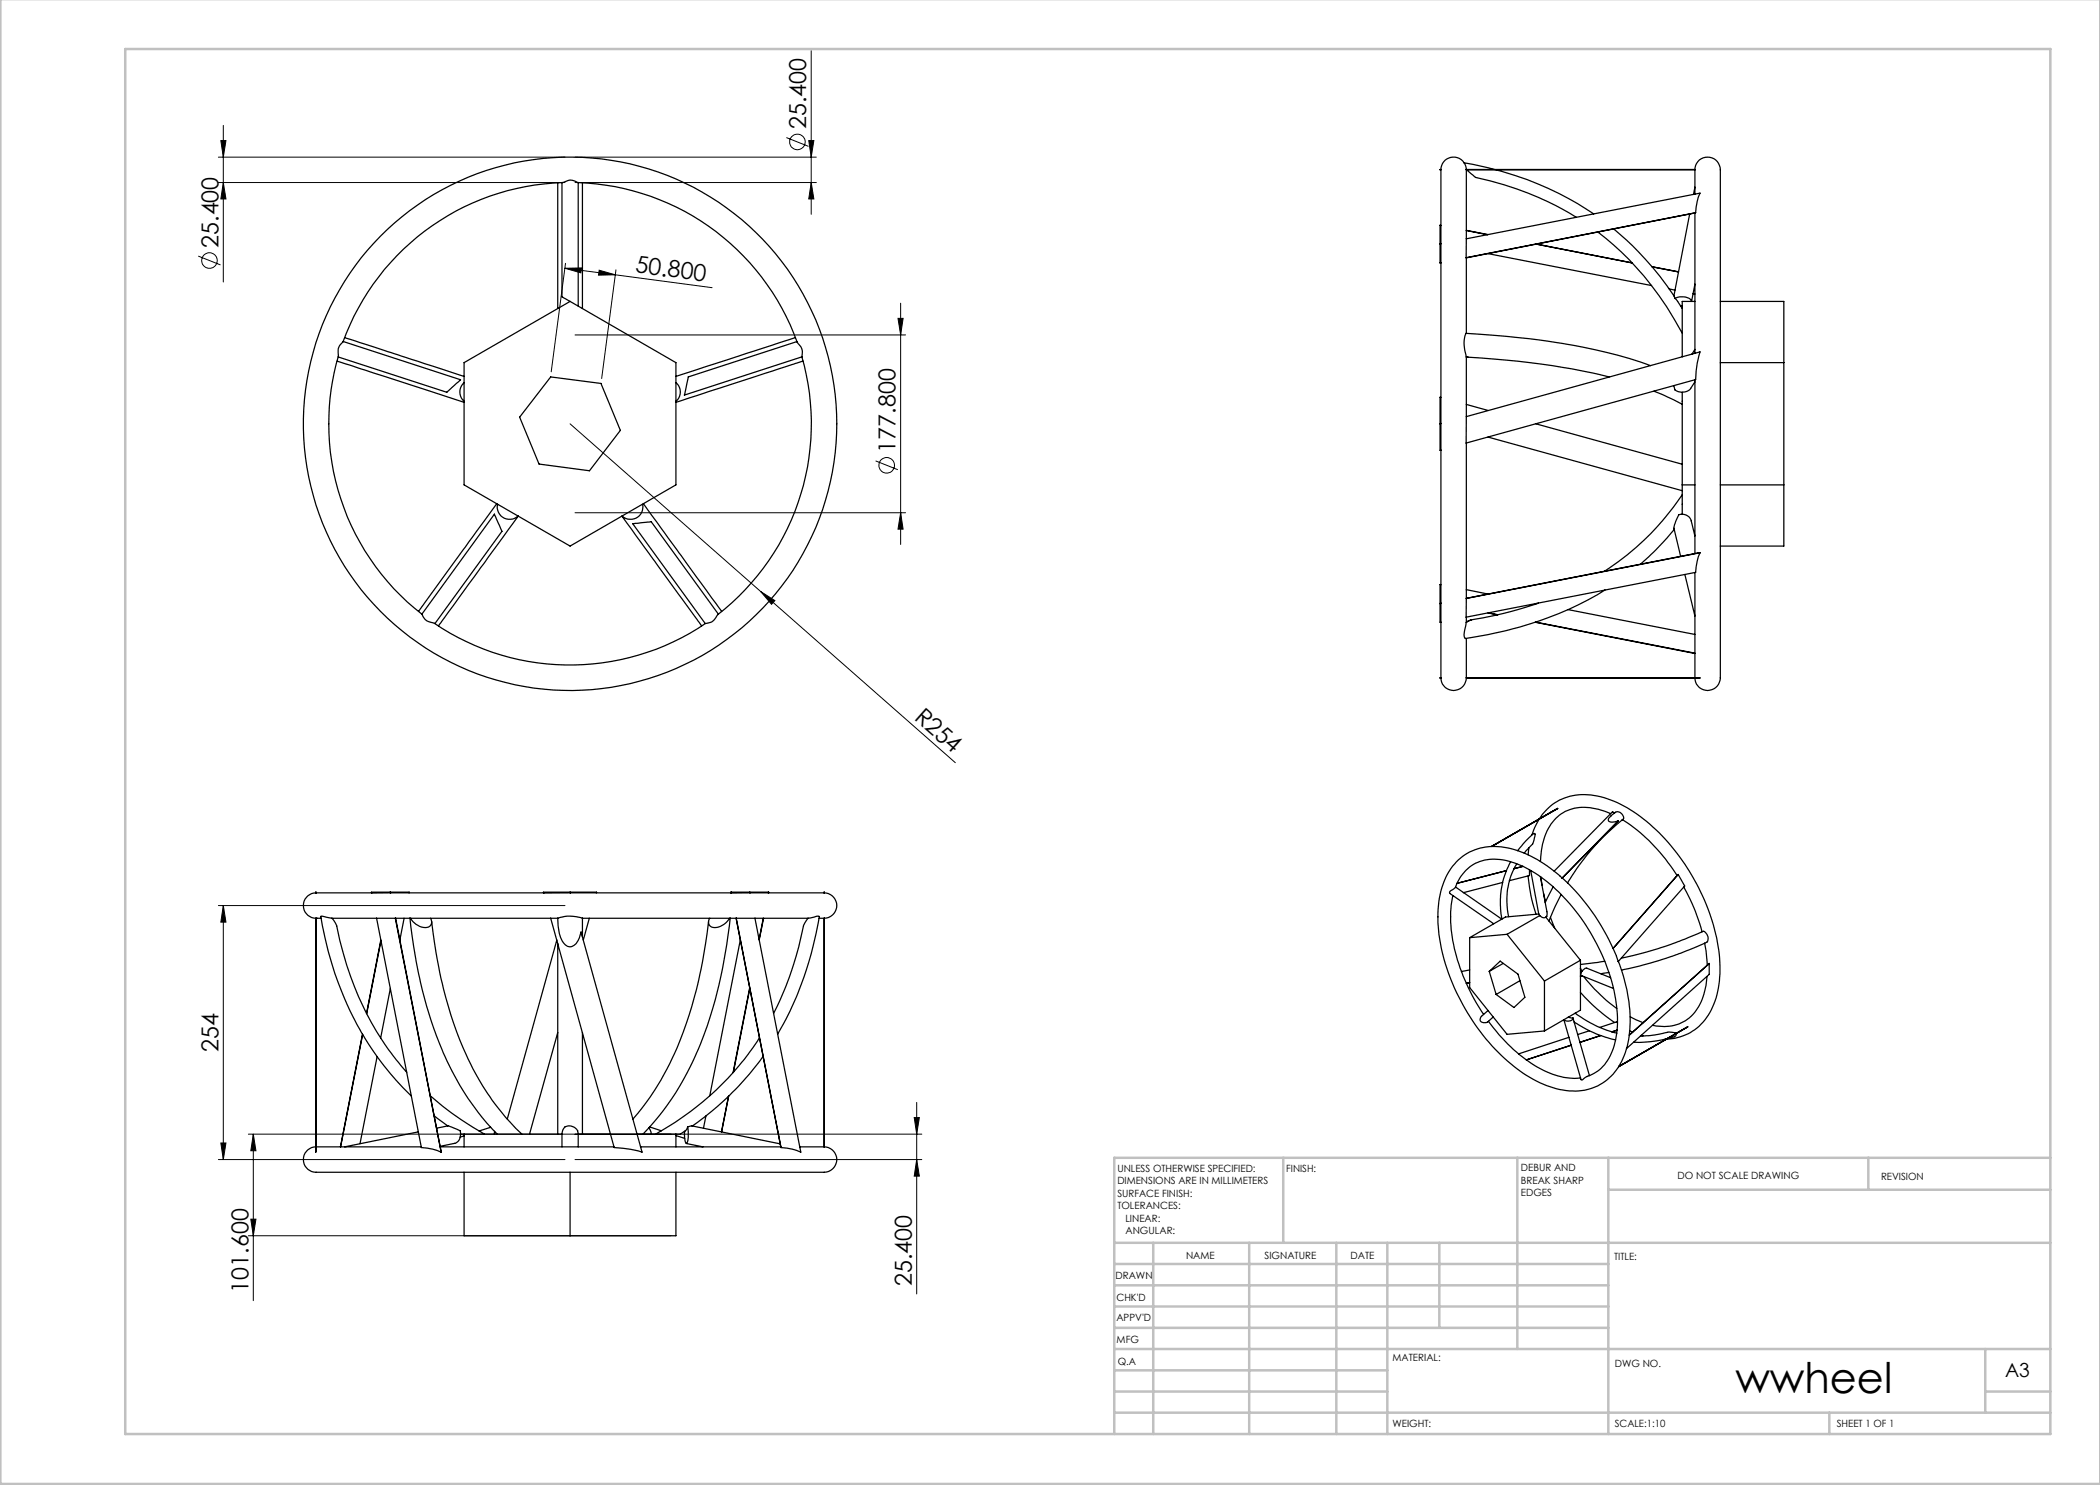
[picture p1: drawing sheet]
<svg xmlns="http://www.w3.org/2000/svg" width="420mm" height="297mm" viewBox="0 0 420 297" stroke-linecap="round" stroke-linejoin="round" font-family="sans-serif">
<g fill="none" stroke="#000" stroke-width=".2">
<path d="M162.2 10.2v32.7M43.7 36.5h69.3M43.7 31.4h69.3M44.2 28.1h1l-.5 3.3zM44.7 36.5l.5 3.3h-1zM44.7 25.1v31.3M115 36.5h48.3M115 31.4h48.3M157.3 27.5l4.4 1.8M161.7 28.1h1.1l-.6 3.3zM162.2 36.5l.6 3.3h-1.1zM39.7 51.2l4.4 1.8"/>
<path d="M113 53.7l3.3-.1-.1 1zM113 53.7l10 1.3M113.1 52.7l-2.9 21.7M119.8 54l3.2 1h-3.3zM123 55l19.4 2.5M123.2 54l-2.9 21.7M115 67h66.1M179.6 63.7h1l-.5 3.3zM180.1 60.6v48.3M114 84.8l38.2 33.5M175.1 92.2l4.5 1.7M115 102.5h66.1"/>
<path d="M152.2 118.3l2.8 1.8-.7 .8zM152.2 118.3l38.9 34.2M180.1 102.5l.5 3.3h-1zM43.7 181.1h69.3M44.7 181.1l.5 3.3h-1zM44.7 181.1v50.8M43.7 231.9h69.3M44.2 228.6h1l-.5 3.3zM49.7 226.8h134.7M50.7 226.8l.5 3.3h-1zM50.7 226.8v33.3M115 231.9h69.4"/>
<path d="M182.8 223.5h1.1l-.6 3.3zM183.3 231.9l.6 3.3h-1.1zM183.3 220.5v38.3M49.7 247.2h84.5M50.2 243.8h1l-.5 3.4z"/>
<circle cx="159.5" cy="28.4" r="1.55"/>
<circle cx="41.9" cy="52.1" r="1.56"/>
<circle cx="177.3" cy="93.1" r="1.55"/>
</g>
<g fill="none" stroke="#c0c0c0" stroke-width=".5">
<path d="M.1 -.1v296.9h419.9M25 9.8h385.1v277h-385.1zM256.6 231.6v17M303.5 231.6v38.2M321.7 231.6v55.2M321.7 237.9h88.4M373.7 231.6v6.3M410.1 231.6h-187.3v55.2M222.8 248.6h187.3M222.8 257.1h98.9M222.8 252.8h98.9M230.6 248.6v38.2"/>
<path d="M249.8 248.6v38.2M267.3 248.6v38.2M277.5 248.6v38.2M287.9 248.6v17M222.8 265.6h98.9M222.8 261.3h98.9M222.8 278.3h54.7M222.8 274.1h54.7M222.8 269.8h187.3M397.1 278.3h13M397.1 269.8v12.7M222.8 282.5h187.3"/>
<path d="M365.9 282.5v4.3"/>
</g>
<g fill="#000">
<path d="M152.2 118.3l2.8 1.8-.7 .8z"/>
<path d="M44.2 28.1h1l-.5 3.3zM44.7 36.5l.5 3.3h-1zM44.7 181.1l.5 3.3h-1zM44.2 228.6h1l-.5 3.3zM182.8 223.5h1.1l-.6 3.3zM183.3 231.9l.6 3.3h-1.1zM50.7 226.8l.5 3.3h-1zM50.2 243.8h1l-.5 3.4z"/>
<path d="M162.2 36.5l.6 3.3h-1.1zM161.7 28.1h1.1l-.6 3.3zM180.1 102.5l.5 3.3h-1zM179.6 63.7h1l-.5 3.3z"/>
<path d="M119.8 54l3.2 1h-3.3zM113 53.7l3.3-.1-.1 1z"/>
</g>
<g fill="none" stroke="#000" stroke-width=".25">
<path d="M111.5 36.6v25.1M112.4 36.5v22.9l1.6 .9M115.6 36.5v24.7M116.5 36.6v25.1M292.8 32.6a2.51 2.51 0 0 0-2.8-1.1 2.51 2.51 0 0 0-1.8 2.4h-.2l.2 .1v14.8M292.8 32.6l6.1 1.3M292.8 32.6l.3 .5 .2 .8M293.2 33.9l.1 .1M293.2 33.9h45.8M293.3 34v13.8M293.3 34h45.7M293.3 34l1.7 1.4a64.7 64.7 0 0 1 20.3 8.1"/>
<path d="M299.2 34a63 63 0 0 1 19.5 8.8M339 34a2.57 2.57 0 0 1 2.8-2.5 2.57 2.57 0 0 1 2.3 3v94.3a46.9 46.9 0 0 1-.2 7.6 2.53 2.53 0 0 1-2.8 1.6 2.53 2.53 0 0 1-2.1-2.4M339 34v4.8M339 37.4l-.3 1.5M79.4 51.1a48.6 48.6 0 0 1 33.4-14.7 2.5 2.5 0 0 1 2.8 .1 48.5 48.5 0 0 1 44 32.2 2.45 2.45 0 0 1 .8 2.7 48.5 48.5 0 0 1-17 51.7 2.39 2.39 0 0 1-2.3 1.6 48.5 48.5 0 0 1-54.5-.1 2.38 2.38 0 0 1-2.2-1.8 48.5 48.5 0 0 1-16.7-51.8 2.55 2.55 0 0 1 .9-2.7 48.6 48.6 0 0 1 10.8-17.2zM288 45.1h.2l-.2-.1v7.6h.2M288 52.5h.2M288.2 52.6v32.1M288.2 48.8v3.7M288.2 52.5v.1M288.2 48.8h-.2M293.2 51.5l.1 .1"/>
<path d="M293.3 51.6v15.1M293.3 47.8l-.1 3.7M293.3 46.1l4.2 .9M293.3 46.1l4.3 .8M297.6 50.7l32.7 6.4M307.2 48.8l19.2 3.8M319.5 46.4a60.8 60.8 0 0 1 16.9 20.2M322.7 45.8a61.4 61.4 0 0 1 12.1 13.4M330.4 53.3l5.3 1.1M330.4 53.4l5.3 1M333.8 57.8l1.2 .2M334.8 59.2l.2 .5"/>
<path d="M335 59.7l1.4 2M337.9 42.8l-3.1 16.4M338.6 58.7l.4 .1M339 42.6v28.1M339 56.8l-.7 3.5a2.37 2.37 0 0 0-3-.8l-.3 .2M339.1 42.5a10.7 10.7 0 0 1 .9-3.9l-46.7 9.2M339.1 42.5v.1M339.1 42.5l-45.9 9M67.5 72.2l25.3 8.3M68.6 68.3l23.5 7.6-2.7 2.6-21.7-7.1M69 67.5l23.8 7.8M92.8 76.5a2.49 2.49 0 0 0 0 3.8"/>
<path d="M92.8 72.5l21.2-12.2 21.2 12.2v24.5l-21.2 12.2-21.2-12.2zM110.1 75.4l10.1 1.3 3.9 9.4-6.2 8.1-10.1-1.4-3.9-9.4zM135.2 76.5a2.42 2.42 0 0 1 0 3.8M159.1 67.5l-23.9 7.8M159.3 68.3l-21.6 7.1-.8 3.6 23.5-7.6M160.6 72.2l-25.4 8.3M288.2 79.5l-.2-.1v10.7l.2-.1M293.2 66.7a145.4 145.4 0 0 1 32.7 5l4.2 1.4M293.2 66.7a6.4 6.4 0 0 0 .1 4.7M293.3 71.4v11.9M293.3 71.4h.3zM293.5 71.4a148.2 148.2 0 0 1 28.3 4"/>
<path d="M330.8 78.2l1.7 .7 3.9 2M336.1 61.2h.3M336.4 78.5v24.3M339 75.9v34.8M339 76.4l-.9 1.3a2.34 2.34 0 0 1-3.1 .2l-.2-.8M339 69.9l-.6 .9M339 60.3h-2.6v11.1M344.1 60.3h12.7v48.9h-12.7M344.1 72.5h12.7M288.2 90v30.6M288.2 84.7v5.3M288.2 84.7l-.2 .1"/>
<path d="M293.3 88.6v31M293.3 83.3l46.7-12.9a19 19 0 0 0-.9 5.5l-45.9 12.7zM293.3 80.9l4.3 1.2M297.6 87.4l38.8 10.7M307.2 84.8l29.2 8M336.4 99a53.8 53.8 0 0 1-15.5 15.3M336.4 97h2.6M344.1 97h12.7M99.3 100.7l-15.6 21.6M99.5 100.9a2.47 2.47 0 0 0 1.2 2.6 2.47 2.47 0 0 0 2.9-.3M103.6 103.2l-15.9 22M128.5 100.9a2.49 2.49 0 0 1-1.2 2.7 2.49 2.49 0 0 1-2.9-.4l15.9 22"/>
<path d="M128.7 100.7l15.6 21.6M288.2 116.9h-.2v7.6l.2-.1v-3.7M293.3 119.7l-.1 3.7M293.3 117.9l4.3 .9M321 118a73.6 73.6 0 0 1-27.9 9.7M334.9 105.9l-3.7 4.1-3.1 2.9M337 114.9l2 8.3M338.2 104.2a1.89 1.89 0 0 0-2.4-1.3l-.7 1.4-.3 1.4 1.3 5.6M338.2 104.2l.8 3M339 114.5v21.1M340 110.6a10.7 10.7 0 0 0-.9 3.9l-45.9 8.9M340 110.6l-46.7 9.1"/>
<path d="M84.3 122.9l14.6-20.1 1.5 3.5-13.4 18.4M143.7 122.8l-13.5-18.5-3.7 .4 14.5 20M288 135.6h.2zM288.2 135.6a2.54 2.54 0 0 0 2.5 2.5 2.54 2.54 0 0 0 2.6-2.5h46.7h-46.7M288.2 124.5v11.1M288.2 120.6v.1M288.2 120.6l-.2 .1h.2M293.3 127.7v7.8M293.3 123.4v1.1M293.3 124.5l-.1 .3a4.3 4.3 0 0 0-.2 2.8l.1 .1M293.3 135.5v.1M297.6 122.6l1.9 .4"/>
<path d="M297.7 122.6l1.9 .3M307.1 124.5l31.9 6.2M307.1 124.4l31.9 6.2M307.3 120.7h.1M307.7 120.6a84 84 0 0 1-13.8 3.5l-.6 .4M313.6 121.9l25.4 5M63.1 178.4l.1 .2zM63.2 178.6a2.54 2.54 0 0 0-2.5 2.5 2.54 2.54 0 0 0 2.4 2.6v46.7l.1-46.7M63.2 178.6h11.1M78 178.4l.1 .2M78.1 178.6h-3.8v-.2h7.5v.2M78.1 178.6h.1"/>
<path d="M78.1 178.6h30.7M78.1 178.4v.2M114 178.4l.1 .2M114.1 178.6h32.1M114.1 178.6h-5.3l-.1-.2h10.6v.2M146.2 178.6h.1M146.2 178.6v-.2h7.5v.2M146.2 178.4l.1 .2M150 178.4v.2M150 178.6h14.8l.1-.2v.2M150 178.6h-3.7M153.7 178.4l-.1 .2"/>
<path d="M164.9 178.6a2.54 2.54 0 0 1 2.5 2.5 2.54 2.54 0 0 1-2.5 2.6M290.1 178.7l-.2-.1a1.86 1.86 0 0 1 1.1-1.1 8.1 8.1 0 0 1 10.1-5.4 23.9 23.9 0 0 1 11.8 7.5 38.9 38.9 0 0 1 10.6 23.8 13.6 13.6 0 0 1-3.2 10.2l-1.6 1.1-1.3 .6M290.1 178.7l8.6 6M290.6 179.1a26.8 26.8 0 0 0 1.7 15.3 40.6 40.6 0 0 0 4.4 8.5M298.3 169.3l13.2-7.6zM300.5 176.5l-7.8 2M301.3 174.1l-9.9 2.6M302.1 172.4a17.3 17.3 0 0 0-1.7 11.4l-9.3-6.4M303.4 172.8a14.5 14.5 0 0 0-1.7 10.5M303.5 170.1l2.4-2.7 .8-.7 .3 .1-.5 2-1.7 1.8M304.6 173.3l-1.8 .4 1.8-.4M305.6 175.2l.1 .6a31.4 31.4 0 0 0 1.5 7"/>
<path d="M305.8 169.5l-.2 1.5M305.9 174v1.1l-4 1M306.1 174.1l1.6 8.6 .2 .4M307.8 163.8l-.8 1.7-.6 1.5M307.9 163.8a10.6 10.6 0 0 1 12.2-4.5 28 28 0 0 1 13.6 9.2 41.5 41.5 0 0 1 10.3 23.9 16.7 16.7 0 0 1-3.4 12 9.9 9.9 0 0 1-7.3 3.4M308.1 175.4l1.3 6.9M308.2 175.4l.2 1.6M308.7 178.7l.4 1.7M310.6 177.4l-1.6 3.1M311.5 161.7l-13.2 7.6M312 175.2a21.5 21.5 0 0 0-13-5.9 10.6 10.6 0 0 0-10.7 8.4 26.9 26.9 0 0 0 .8 15.1 41.3 41.3 0 0 0 16.9 22.7 15.3 15.3 0 0 0 12 2.3 11.4 11.4 0 0 0 7.6-9.1 29.9 29.9 0 0 0-1.9-16.4M312 175.2l.4 .4"/>
<path d="M312.2 178.9l-2.4 5.3M312.4 175.6h.1M322.1 162.7a10.8 10.8 0 0 0-9-.4 9.9 9.9 0 0 0-4.8 7.7l-.2 2.3M322.9 162.6l-.4-.3-11.7 11.9M323.7 164.1a1.94 1.94 0 0 1-2 .1l.1-.7 1.3-1a1.17 1.17 0 0 1 1.5 1.3 46.9 46.9 0 0 0-11.1 12.8M323.7 164.1l-11.3 11.5M323.7 164.1l-11.2 11.5M324.5 163.9a36.1 36.1 0 0 1 10.9 11.2M335.6 174.9h.1M335.6 174.9l1.3 2.3-13.3 15.1a42.3 42.3 0 0 0-11.1-16.7M335.6 174.9l-13 14.8M336.8 177.4l.1 .2a36.7 36.7 0 0 1 3.5 8.7"/>
<path d="M63.2 183.7h.1M63.2 183.7h1M66.4 183.7h8.9M66.4 183.7l.8 1.2a63.5 63.5 0 0 0 12 27l2.2 2.6M66.4 183.7l-2.2-.5a62.7 62.7 0 0 0 18.1 36M75.3 183.7l9 45.8a10.2 10.2 0 0 1 3.9 .9M75.3 183.7h3.8M76.2 188l-2.9 14.7M76.2 188.1l-2.9 14.6M78.1 197.7l-2 9.9M79.1 183.7l9.1 46.7M79.2 183.7h30.9"/>
<path d="M80.8 183.7l-.8 4.3M82 183.6a87.8 87.8 0 0 0 8.3 30.5 50.5 50.5 0 0 0 9.1 12.7M82.1 183.7a3.1 3.1 0 0 0 3.8 1.6l.4-.7-.2-.9M86.3 184.3a84 84 0 0 0 8.9 30.5 46.8 46.8 0 0 0 9.2 12M110.1 183.7l12.7 45.8a20.4 20.4 0 0 1 5.6 .9l-12.2-44a3.7 3.7 0 0 1-1.9 2.9 2.19 2.19 0 0 1-2.2-1.8l-.5-2.3-.1-1.5M110.1 183.7h1.4M111.4 188l-9.9 35.8M111.5 188.7v38.1M111.5 183.7a7.4 7.4 0 0 1 5 0M116.5 183.7h30.7M116.5 183.7v3.6M117.9 183.7l-1.2 4.3"/>
<path d="M141.7 184.3a86.4 86.4 0 0 1-8.3 29.4 47.5 47.5 0 0 1-6.8 10.1M141.9 183.7a1.2 1.2 0 0 0 0 1.4 1.2 1.2 0 0 0 1.4 .4 3.8 3.8 0 0 0 2.6-1.8M146 183.6a90.3 90.3 0 0 1-7.9 29.7 52.3 52.3 0 0 1-9.5 13.5M147.2 183.7h3.8M147.2 183.7l9 45.8M148.1 188l-6.1 31.1M149.9 197.6l-3.3 16.9M150 197.7l-3.3 16.8M151 183.7h10.6M151 183.7l9.2 46.7a10.2 10.2 0 0 0-4-.9M152.6 183.7l-.8 4.2M152.7 183.7l-.9 4.3"/>
<path d="M161.6 183.7l1.8-.5 .4 .1a68 68 0 0 1-8.3 23.5M161.6 183.7l-.8 1.2a69.2 69.2 0 0 1-6.1 17.8M163.8 183.7h1M164.8 183.7h.1M164.8 183.7v45.7M164.9 183.7v45.7M293.9 187.5v10l7.5 9.4 7.5-.7M293.9 194l-1.6 .3M293.9 196.5l-.6 .2M297.9 194.3l2.1-2.1 3.6 2.6 1.4 4.7-2.2 2-3.6-2.6M297.9 194.3l1.3 4.6M300.6 192.7l-2.7 1.6"/>
<path d="M301.4 186.9l-7.5 .6M301.4 186.9l7.5 9.3M304 196.1l-4.8 2.8M307.8 182.8l-6.7 .6-7.2 4.1M307.9 183.1a1.01 1.01 0 0 0 1.3 .3M307.9 183.1l-6.5 3.8M308.9 196.2v10M309.2 183.4l6.9 8.6M309.4 182.4v.9l-.2 .1M310.1 183.5l.8 2.1M316.1 198.5l.3 .3a34.9 34.9 0 0 0 6.5 5.7M316.1 193.7l.3 .6"/>
<path d="M316.1 192l-7.2 4.2M316.1 192v10l-7.2 4.2M316.2 195.1l-.1 .1h.3M316.7 195.3a34.9 34.9 0 0 0 6.7 6.4M321 192.3l-4.9 .6M321.8 194.5l-1.7 .2M322.1 195.5l-4.7-1.9-.5 .2a1 1 0 0 0-.6 1.3l6.4 2.6M324.3 191.6a85.1 85.1 0 0 0 16.5-5.3 1.49 1.49 0 0 1 .5 2.2 79.2 79.2 0 0 1-17 5.5M340.9 188.6l.6 4.4M341.4 195.3a11.7 11.7 0 0 1-3.5 8.3 8.5 8.5 0 0 1-7.4 1.5M341.8 192.7v2.2l-16.5 14.8M341.8 192.7l-15.9 14.3"/>
<path d="M72.5 206.8l-4.4 22.6 4.4-22.5M75.4 211.3l-3.4 17.4M86 219.1l1 .9a58.7 58.7 0 0 0 9.9 6.8M111.5 206.5l-5.6 20.3M116.5 206.5v20.3M145.7 219.3l-1.4 7.1M145.7 219.2l-1.4 7.2M151.9 207.6a57.8 57.8 0 0 1-20.8 19.2M152.6 211.3a59 59 0 0 1-14.1 13.9M297.6 202.1l-1.3 1.2a.75 .75 0 0 0-.2 1 .75 .75 0 0 0 1 .2l.4-.1 1.1-1M297.7 204.3a28.9 28.9 0 0 0 13.3 10.7 11.5 11.5 0 0 0 5.1 .6M312.8 203.9l3.4 12.1 .3-.1 1-.6"/>
<path d="M313.6 203.4l1 .2M313.8 207.5l-10.1 3.3M314.3 209l-9 3 9-2.9M314.6 203.6l3.3 11.5M314.6 203.6a1.15 1.15 0 0 1-1.8 .3M314.8 204.4a25.5 25.5 0 0 0 8.3 3.6M315 202.6a23.1 23.1 0 0 0 8.4 4.1M317.9 206.2l-2.3 .7M320.1 207.1l-4.1 1.4M323.4 206.1l-1 .3M323.4 206l-1 .4M323.5 204.4h-.1l-3.5 1.1"/>
<path d="M323.7 213.4l13.8-8.1zM325.9 206.2l.6 .2M326 203.4l2.6 1.1M328.1 207.2h.1a24.4 24.4 0 0 0 5.5-.8l.8 .1a.48 .48 0 0 1 .7 .3 .48 .48 0 0 1-.5 .6l-1.2 .3M328.3 207.1l.3 .1M333.2 207.8l-.2 .1M333.3 207.7l-3.3 .6-3.3 .2M63.1 229.4a2.57 2.57 0 0 0-2.4 2.9 2.57 2.57 0 0 0 3.1 2.2h100.1a2.64 2.64 0 0 0 3.1-1.3 2.64 2.64 0 0 0-.6-3.2 2.4 2.4 0 0 0-1.6-.6M63.2 229.4h21.1M83.7 226.4l-14.8 3M86.9 223.2l2.6 2M87.3 225.6l2.3-.4 2.4 1a1.98 1.98 0 0 1-1.1 2.5l-2.9 .6"/>
<path d="M88.1 229.4h34.7M92.1 226.8h.7M92.8 234.5v12.7h42.4v-12.7M92.8 226.8v2.6M92.8 227.2l-.8 .2M92.8 226.8h19.6M98.1 225.5l-2.3 .7M98.9 226.3v.5M112.4 226.8a1.6 1.6 0 0 1 1.1-1.6 1.6 1.6 0 0 1 1.8 .6l.2 .4 .1 .6M112.4 226.8v2.6M114 234.5v12.7M115.6 226.8v2.6"/>
<path d="M115.6 226.8h6.5M127.4 226.8h7.8M128.1 229.4h28M129.8 225.6l.2 .4 .2 .8M129.9 225.4l2.4 .8M135.2 226.8v2.6M135.2 227.1l1.7 .6M137.3 228.7l3.3 .7M137.5 225.4l-.3 .6-1.1 .8h-.9M137.5 225.4l.9-.2 17.6 3.6M137.5 225.4l.2 1.3a2.19 2.19 0 0 1-.5 2l-.3-1.1v-1.3M141.2 223.2l-.5 2.5"/>
<path d="M156.2 229.5h.1M159.9 229.4h4.9"/>
<circle cx="114" cy="84.8" r="53.3"/>
</g>
<text font-size="8.5" x="347.1" y="278.5">wwheel</text>
<g font-size="4.7">
<text x="161.3" y="25.8" transform="rotate(-90 161.3 25.8)">25.400</text>
<text x="43.7" y="49.6" transform="rotate(-90 43.7 49.6)">25.400</text>
<text x="127" y="54.4" transform="rotate(7 127 54.4)">50.800</text>
<text x="179.1" y="90.5" transform="rotate(-90 179.1 90.5)">177.800</text>
<text x="182.7" y="143.8" transform="rotate(41 182.7 143.8)">R254</text>
<text x="43.7" y="210.3" transform="rotate(-90 43.7 210.3)">254</text>
<text x="182.4" y="257.2" transform="rotate(-90 182.4 257.2)">25.400</text>
<text x="49.7" y="258.5" transform="rotate(-90 49.7 258.5)">101.600</text>
</g>
<text font-size="3.9" x="401" y="275.4">A3</text>
<g font-size="2">
<text x="223.5" y="234.4">UNLESS OTHERWISE SPECIFIED:</text>
<text x="223.5" y="236.9">DIMENSIONS ARE IN MILLIMETERS</text>
<text x="223.5" y="239.4">SURFACE FINISH:</text>
<text x="257.2" y="234.4">FINISH:</text>
<text x="304.2" y="234.3">DEBUR AND</text>
<text x="304.2" y="236.8">BREAK SHARP</text>
<text x="304.2" y="239.3">EDGES</text>
<text x="335.5" y="235.8">DO NOT SCALE DRAWING</text>
<text x="376.2" y="236">REVISION</text>
<text x="223.5" y="241.9">TOLERANCES:</text>
<text x="225.1" y="244.4">LINEAR:</text>
<text x="225.1" y="246.9">ANGULAR:</text>
<text x="237.2" y="251.8">NAME</text>
<text x="252.9" y="251.7">SIGNATURE</text>
<text x="270.1" y="251.7">DATE</text>
<text x="223.1" y="255.9">DRAWN</text>
<text x="322.8" y="252">TITLE:</text>
<text x="223.3" y="260.1">CHK'D</text>
<text x="223.3" y="264.2">APPV'D</text>
<text x="223.3" y="268.6">MFG</text>
<text x="223.5" y="272.9">Q.A</text>
<text x="278.5" y="272.3">MATERIAL:</text>
<text x="323" y="273.4">DWG NO.</text>
<text x="278.5" y="285.3">WEIGHT:</text>
<text x="323" y="285.4">SCALE:1:10</text>
<text x="367.4" y="285.4">SHEET 1 OF 1</text>
</g>
</svg>
